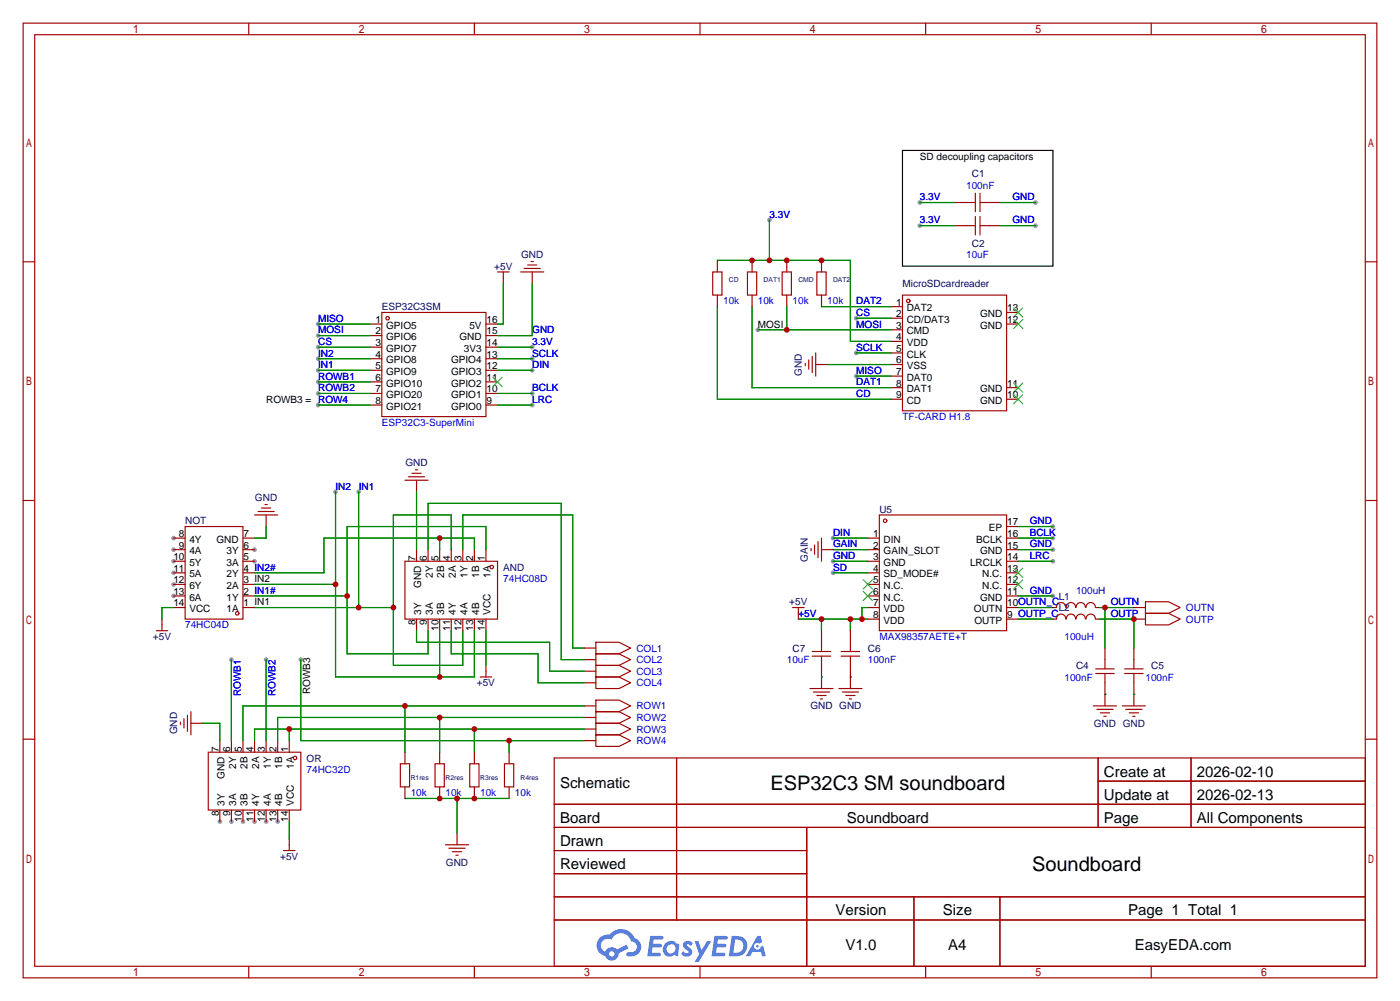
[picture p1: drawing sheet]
<svg xmlns="http://www.w3.org/2000/svg" width="307mm" height="220mm" viewBox="0 0 307 220" stroke-linecap="round" stroke-linejoin="round" font-family="sans-serif">
<g fill="#999">
<circle cx="55.9" cy="123.2" r=".51"/>
<circle cx="55.9" cy="120.6" r=".51"/>
<circle cx="38.1" cy="118.1" r=".51"/>
<circle cx="38.1" cy="120.6" r=".51"/>
<circle cx="38.1" cy="123.2" r=".51"/>
<circle cx="38.1" cy="125.7" r=".51"/>
<circle cx="38.1" cy="128.3" r=".51"/>
<circle cx="38.1" cy="130.8" r=".51"/>
<circle cx="48.3" cy="180.3" r=".51"/>
<circle cx="50.8" cy="180.3" r=".51"/>
<circle cx="53.3" cy="180.3" r=".51"/>
<circle cx="55.9" cy="180.3" r=".51"/>
<circle cx="58.4" cy="180.3" r=".51"/>
<circle cx="61" cy="180.3" r=".51"/>
<circle cx="69.8" cy="76.2" r=".51"/>
<circle cx="188" cy="77.5" r=".51"/>
<circle cx="168.9" cy="48.3" r=".51"/>
<circle cx="188" cy="82.5" r=".51"/>
<circle cx="69.8" cy="88.9" r=".51"/>
<circle cx="69.8" cy="86.4" r=".51"/>
<circle cx="69.8" cy="83.8" r=".51"/>
<circle cx="69.8" cy="81.3" r=".51"/>
<circle cx="78.7" cy="107.9" r=".51"/>
<circle cx="227.3" cy="49.5" r=".51"/>
<circle cx="201.9" cy="49.5" r=".51"/>
<circle cx="201.9" cy="44.4" r=".51"/>
<circle cx="227.3" cy="44.4" r=".51"/>
<circle cx="116.8" cy="88.9" r=".51"/>
<circle cx="116.8" cy="86.4" r=".51"/>
<circle cx="116.8" cy="81.3" r=".51"/>
<circle cx="166.4" cy="72.4" r=".51"/>
<circle cx="69.8" cy="71.1" r=".51"/>
<circle cx="188" cy="69.8" r=".51"/>
<circle cx="116.8" cy="76.2" r=".51"/>
<circle cx="116.8" cy="78.7" r=".51"/>
<circle cx="69.8" cy="73.7" r=".51"/>
<circle cx="231.1" cy="130.8" r=".51"/>
<circle cx="182.9" cy="123.2" r=".51"/>
<circle cx="231.1" cy="120.6" r=".51"/>
<circle cx="231.1" cy="123.2" r=".51"/>
<circle cx="231.1" cy="118.1" r=".51"/>
<circle cx="182.9" cy="125.7" r=".51"/>
<circle cx="182.9" cy="118.1" r=".51"/>
<circle cx="231.1" cy="115.6" r=".51"/>
<circle cx="66" cy="144.8" r=".51"/>
<circle cx="58.4" cy="144.8" r=".51"/>
<circle cx="50.8" cy="144.8" r=".51"/>
<circle cx="73.7" cy="107.9" r=".51"/>
<circle cx="69.8" cy="78.7" r=".51"/>
</g>
<g fill="none" stroke="#a10000" stroke-width=".25">
<path d="M5.1 5.1h297.2v209.5h-297.2zM7.6 7.6h292.1v204.5h-292.1zM54.6 5.1v2.5M104.1 5.1v2.5M153.7 5.1v2.5M203.2 5.1v2.5M252.7 5.1v2.5M5.1 57.5h2.5M299.7 57.5h2.6M5.1 109.9h2.5M299.7 109.9h2.6M5.1 162.2h2.5"/>
<path d="M121.7 166.4h178v45.7h-178zM121.7 176.5h178M148.5 166.4v35.5M241.1 166.4v15.2M241.1 171.4h58.6M261.5 166.4v15.2M299.7 162.2h2.6M121.7 181.6h178M121.7 186.7h55.4M121.7 196.8h178M121.7 191.8h55.4M177.1 181.6v30.5"/>
<path d="M200.6 196.8v15.3M219.5 196.8v15.3M54.6 212.1v2.5M104.1 212.1v2.5M121.7 201.9h178M153.7 212.1v2.5M203.2 212.1v2.5M252.7 212.1v2.5"/>
</g>
<g fill="#5487ff">
<path d="M150.2 206.8a1.3 1.3 0 0 1 1.9 .3l-.4 .6a.54 .54 0 0 0-.9-.3l.1 .3a1.28 1.28 0 0 1 .8 2 1.53 1.53 0 0 1-2.2-.3l.5-.6 .8 .4a.31 .31 0 0 0 .4-.2 .31 .31 0 0 0-.3-.4 1.12 1.12 0 0 1-.7-1.8z"/>
<path d="M152.5 206.6h.8l.7 2 1.2-2h.9l-2.7 4.5h-.9l1-1.6z"/>
<path d="M142.7 205.4h2.3a.46 .46 0 0 1 .5 .1 .46 .46 0 0 1 .1 .5l-.3 .2h-1.8l-.1 .9h1.6a.4 .4 0 0 1 .4 .5 .4 .4 0 0 1-.5 .3h-1.6l-.2 1.2h1.4a.46 .46 0 0 1 .5 .1 .46 .46 0 0 1 .1 .5l-.4 .2h-2.6z"/>
<path d="M156.8 205.4h2.3a.47 .47 0 0 1 .5 .1 .47 .47 0 0 1 .1 .5l-.3 .2h-1.8l-.1 .9h1.6a.4 .4 0 0 1 .4 .5 .4 .4 0 0 1-.4 .3h-1.7l-.2 1.2h1.4a.46 .46 0 0 1 .5 .1 .46 .46 0 0 1 .1 .5l-.4 .2h-2.6z"/>
<path d="M166.2 205.4h.8l.3 1.4-.6 .3a.75 .75 0 0 0-1.1 .3 .75 .75 0 0 0 .5 1.1 .75 .75 0 0 0 .9-.7l.5-.3 .6 2.4h-.8l-.3-1h-1.8l-.5 1h-1z"/>
<path d="M160.6 205.4l-.6 4.5h1.4a2.27 2.27 0 0 0 2.7-2.3 2.27 2.27 0 0 0-2.7-2.2zM161.4 206.2a1.5 1.5 0 0 1 1.8 1.5 1.5 1.5 0 0 1-1.9 1.4h-.3z"/>
<path d="M146.1 207.1a1.6 1.6 0 0 0-.4 2.2 1.6 1.6 0 0 0 2.3 .2l.8 .4 .3-2.5-.1-.2-.5-.1a1.58 1.58 0 0 0-2.4 0zM146.7 207.6a.98 .98 0 0 1 1.6 .4 .98 .98 0 0 1-1.1 1.3 .94 .94 0 0 1-.9-.7 .94 .94 0 0 1 .4-1z"/>
<path d="M131.7 205.8a2.37 2.37 0 0 0 1.1 4 1.54 1.54 0 0 0 1.8 1 1.54 1.54 0 0 0 1.2-1.6l2.2-1.1-.5-.7-2 1a1.57 1.57 0 0 0-2.7 .5 1.5 1.5 0 0 1-.7-2.1 1.5 1.5 0 0 1 2.2-.5 2.23 2.23 0 0 1 2.3-1.5 2.23 2.23 0 0 1 2 1.9 1.16 1.16 0 0 1 1.2 1.1 1.16 1.16 0 0 1-1.1 1.2h-.7a.47 .47 0 0 0-.5 .4 .47 .47 0 0 0 .4 .5 2.17 2.17 0 0 0 2.5-.9 2.17 2.17 0 0 0-.3-2.7l-.8-.4a3.2 3.2 0 0 0-5.5-.8l-1.1 .1zM133.7 209.4a.6 .6 0 0 1 1.2 0 .6 .6 0 0 1-1.2 0z"/>
<circle cx="166.3" cy="207.7" r=".28"/>
</g>
<g fill="none" stroke="#a10000" stroke-width=".25">
<path d="M109.2 59.7h2.6M110.5 59.7v2.5M114.3 59.7h5.1M115.1 58.9h3.5M115.8 58.2h2.1M116.6 57.4h.5M116.8 59.7v2.5M156.5 59.7h2v5.1h-2zM157.5 57.1v2.6M164.1 59.7h2v5.1h-2zM165.1 57.1v2.6M171.7 59.7h2v5.1h-2z"/>
<path d="M172.7 57.1v2.6M179.3 59.7h2.1v5.1h-2.1zM180.3 57.1v2.6M209.5 44.4h4.6M209.5 49.5h4.6M214.1 42.4v4.1M214.1 47.5v4.1M215.1 44.4h4.6M215.1 42.4v4.1M215.1 47.5v4.1M215.1 49.5h4.6M81.3 71.1h2.5"/>
<path d="M81.3 73.7h2.5M81.3 76.2h2.5M81.3 78.7h2.5M83.8 68.6h22.9v22.8h-22.9zM106.7 71.1h2.5M106.7 73.7h2.5M106.7 76.2h2.5M106.7 78.7h2.5M157.5 64.8v2.5M165.1 64.8v2.5M172.7 64.8v2.5M176.8 79.8v.5"/>
<path d="M177.5 79v2M178.3 78.2v3.6M179.1 77.5v5M180.3 64.8v2.5M195.6 77.5h2.5M195.6 74.9h2.5M195.6 72.4h2.5M195.6 69.8h2.5M195.6 67.3h2.5M198.1 64.8h22.9v25.4h-22.9zM221 68.6h2.5M221 71.1h2.5"/>
<path d="M81.3 81.3h2.5M81.3 83.8h2.5M81.3 86.4h2.5M81.3 88.9h2.5M106.7 81.3h2.5M106.7 83.8h2.5M106.7 86.4h2.5M106.7 88.9h2.5M179.1 80h2.5M195.6 85.1h2.5M195.6 87.6h2.5M195.6 82.5h2.5"/>
<path d="M195.6 80h2.5M221 85.1h2.5M221 87.6h2.5M38.1 118.1h2.5M40.6 115.6h12.7v20.3h-12.7zM53.3 118.1h2.6M55.9 113h5.1M56.6 112.3h3.6M57.4 111.5h2M58.2 110.7h.5M58.4 113v2.6M88.9 105.4h5.1"/>
<path d="M89.7 104.6h3.5M90.4 103.9h2.1M91.2 103.1h.5M91.4 105.4v2.5M178.8 119.6v2.1M179.6 118.9v3.5M180.3 118.1v5.1M190.5 118.1h2.5M193 113h28v25.4h-28zM221 118.1h2.5M221 115.6h2.5M34.3 138.4h2.5"/>
<path d="M35.6 135.9v2.5M38.1 133.3h2.5M38.1 130.8h2.5M38.1 128.3h2.5M38.1 125.7h2.5M38.1 123.2h2.5M38.1 120.6h2.5M53.3 133.3h2.6M53.3 130.8h2.6M53.3 128.3h2.6M53.3 125.7h2.6M53.3 123.2h2.6"/>
<path d="M53.3 120.6h2.6M88.9 123.2h20.3v12.7h-20.3zM91.4 120.6v2.6M91.4 135.9v2.5M94 120.6v2.6M94 135.9v2.5M96.5 120.6v2.6M96.5 135.9v2.5M99.1 120.6v2.6M99.1 135.9v2.5M101.6 120.6v2.6M101.6 135.9v2.5"/>
<path d="M104.1 120.6v2.6M104.1 135.9v2.5M106.7 120.6v2.6M106.7 135.9v2.5M174 133.3h2.5M175.3 133.3v2.6M178.1 120.4v.5M180.3 120.6h2.6M180.3 138.4v4.6M186.7 138.4v4.6M190.5 133.3h2.5M190.5 130.8h2.5"/>
<path d="M190.5 128.3h2.5M190.5 125.7h2.5M190.5 123.2h2.5M190.5 120.6h2.5M190.5 135.9h2.5M221 133.3h2.5M221 130.8h2.5M221 128.3h2.5M221 125.7h2.5M221 123.2h2.5M221 120.6h2.5M221 135.9h2.5"/>
<path d="M231.1 133.3h.8M231.1 135.9h.8M231.9 133.3a1.01 1.01 0 0 1 1-1 1.01 1.01 0 0 1 1.1 1M231.9 135.9a1.01 1.01 0 0 1 1-1.1 1.01 1.01 0 0 1 1.1 1.1M234.1 133.3a1.01 1.01 0 0 1 1-1 1.01 1.01 0 0 1 1 1M234.1 135.9a1.01 1.01 0 0 1 1-1.1 1.01 1.01 0 0 1 1 1.1M236.2 133.3a1.01 1.01 0 0 1 1-1 1.01 1.01 0 0 1 1.1 1M236.2 135.9a1.01 1.01 0 0 1 1-1.1 1.01 1.01 0 0 1 1.1 1.1M238.4 133.3a1.01 1.01 0 0 1 1-1 1.01 1.01 0 0 1 1.1 1M238.4 135.9a1.01 1.01 0 0 1 1-1.1 1.01 1.01 0 0 1 1.1 1.1M240.5 133.3h.8M240.5 135.9h.8"/>
<path d="M248.9 133.3h2.6M248.9 135.9h2.6M251.5 132.1h5l2.6 1.2-2.6 1.3h-5zM251.5 134.6h5l2.6 1.3-2.6 1.3h-5zM39.6 158.5v.5M40.4 157.7v2.1M41.1 157v3.5M41.9 158.7h2.5M41.9 156.2v5.1M105.4 148.6h2.5M106.7 146v2.6M128.3 142.2h2.5"/>
<path d="M128.3 144.8h2.5M128.3 147.3h2.5M128.3 149.9h2.5M128.3 154.9h2.5M128.3 157.5h2.5M130.8 141h5.1l2.5 1.2-2.5 1.3h-5.1zM130.8 143.5h5.1l2.5 1.3-2.5 1.2h-5.1zM130.8 146h5.1l2.5 1.3-2.5 1.3h-5.1zM130.8 148.6h5.1l2.5 1.3-2.5 1.2h-5.1zM130.8 158.7h5.1l2.5 1.3-2.5 1.3h-5.1zM130.8 156.2h5.1l2.5 1.3-2.5 1.2h-5.1zM130.8 153.7h5.1l2.5 1.2-2.5 1.3h-5.1z"/>
<path d="M177.8 151.1h5.1M178.3 143h4.1M178.3 144h4.1M178.6 151.9h3.5M179.3 152.7h2.1M180.1 153.4h.5M180.3 144v7.1M184.1 151.1h5.1M184.7 143h4M184.7 144h4M184.9 151.9h3.6M185.7 152.7h2"/>
<path d="M186.4 153.4h.5M186.7 144v7.1M240 154.9h5.1M240.5 146.8h4.1M240.5 147.8h4.1M240.8 155.7h3.5M241.6 156.5h2M242.3 157.2h.5M242.6 142.2v4.6M242.6 147.8v7.1M246.4 154.9h5.1M246.9 146.8h4.1"/>
<path d="M246.9 147.8h4.1M247.1 155.7h3.6M247.9 156.5h2M248.7 157.2h.5M248.9 142.2v4.6M248.9 147.8v7.1M45.7 165.1h20.3v12.7h-20.3zM48.3 162.6v2.5M48.3 177.8v2.5M50.8 162.6v2.5M50.8 177.8v2.5M53.3 162.6v2.5"/>
<path d="M53.3 177.8v2.5M55.9 162.6v2.5M55.9 177.8v2.5M58.4 162.6v2.5M58.4 177.8v2.5M61 162.6v2.5M61 177.8v2.5M63.5 162.6v2.5M63.5 177.8v2.5M87.9 167.6h2v5.1h-2zM88.9 165.1v2.5M88.9 172.7v2.6"/>
<path d="M95.5 167.6h2v5.1h-2zM96.5 165.1v2.5M96.5 172.7v2.6M103.1 167.6h2.1v5.1h-2.1zM104.1 165.1v2.5M104.1 172.7v2.6M110.7 167.6h2.1v5.1h-2.1zM111.8 165.1v2.5M111.8 172.7v2.6M128.3 160h2.5M128.3 162.6h2.5M130.8 161.3h5.1l2.5 1.3-2.5 1.2h-5.1z"/>
<path d="M62.2 186.7h2.6M63.5 184.1v2.6M97.8 185.4h5.1M98.6 186.2h3.5M99.3 186.9h2M100.1 187.7h.5M100.3 182.9v2.5"/>
<circle cx="85.1" cy="69.8" r=".38"/>
<circle cx="199.4" cy="66" r=".38"/>
<circle cx="194.3" cy="114.3" r=".38"/>
<circle cx="52.1" cy="134.6" r=".38"/>
<circle cx="107.9" cy="124.5" r=".38"/>
<circle cx="64.8" cy="166.4" r=".38"/>
</g>
<g fill="none" stroke="#3c3" stroke-width=".25">
<path d="M222.5 67.6l2 2M222.5 70.1l2 2M224.5 67.6l-2 2M224.5 70.1l-2 2M108.2 82.8l2 2M110.2 82.8l-2 2M222.5 84.1l2 2M222.5 86.6l2 2M224.5 84.1l-2 2M224.5 86.6l-2 2M189.5 127.3l2 2M189.5 129.8l2 2"/>
<path d="M191.5 127.3l-2 2M191.5 129.8l-2 2M222.5 127.3l2 2M222.5 124.7l2 2M224.5 127.3l-2 2M224.5 124.7l-2 2"/>
</g>
<g fill="none" stroke="#008700" stroke-width=".25">
<path d="M157.5 57.1h29.2v17.8h8.9M168.9 48.3v8.8M201.9 49.5h7.6M201.9 44.4h7.6M219.7 49.5h7.6M219.7 44.4h7.6M69.8 76.2h11.5M69.8 73.7h11.5M69.8 71.1h11.5M69.8 78.7h11.5M109.2 76.2h7.6M109.2 78.7h7.6"/>
<path d="M110.5 62.2v8.9h-1.3M116.8 62.2v11.5h-7.6M157.5 67.3v20.3h38.1M165.1 67.3v17.8h30.5M166.4 72.4h29.2M172.7 67.3v5.1M180.3 67.3h15.3M188 77.5h7.6M188 69.8h7.6M69.8 88.9h11.5M69.8 86.4h11.5M69.8 83.8h11.5"/>
<path d="M69.8 81.3h11.5M109.2 88.9h7.6M109.2 86.4h7.6M109.2 81.3h7.6M181.6 80h14M188 82.5h7.6M58.4 115.6v2.5h-2.5M73.7 107.9v40.7h30.4v-10.2M78.7 107.9v25.4M91.4 107.9v12.7M96.5 118.1v2.5M182.9 118.1h7.6"/>
<path d="M223.5 115.6h7.6M223.5 118.1h7.6M38.1 133.3h-2.5v2.6M55.9 133.3h30.5M55.9 130.8h20.3M55.9 128.3h17.8M91.4 138.4v2.6h29.2v6.3h7.7M94 120.6v-10.1h29.2v34.3h5.1M96.5 138.4v10.2M99.1 120.6v-7.6h-12.7v33h15.2v-7.6M99.1 138.4v5.1h19v6.4h10.2M101.6 120.6v-7.6h24.1v29.2h2.6"/>
<path d="M104.1 120.6v-2.5h-33v7.6h-15.2M106.7 120.6v-5h-30.5v27.9h17.8v-5.1M106.7 138.4v7.6M175.3 135.9h15.2M180.3 135.9v2.5M182.9 125.7h7.6M182.9 123.2h7.6M182.9 120.6h7.6M186.7 135.9v2.5M190.5 133.3h-1.3v2.6M223.5 133.3h7.6M223.5 130.8h7.6"/>
<path d="M223.5 135.9h7.6M223.5 123.2h7.6M223.5 120.6h7.6M241.3 133.3h7.6M241.3 135.9h7.6v6.3M242.6 133.3v8.9M44.4 158.7h3.9v3.9M50.8 144.8v17.8M58.4 144.8v17.8M66 144.8v17.8h62.3M88.9 154.9v10.2M96.5 157.5v7.6"/>
<path d="M128.3 157.5h-67.3v5.1M128.3 154.9h-75v7.7M180.3 148.6h.1M186.7 148.6h.1M242.6 152.4h.1M248.9 152.4h.1M63.5 160v2.6M88.9 175.3h22.9M100.3 175.3v7.6M104.1 160v5.1M111.8 162.6v2.5M128.3 160h-72.4v2.6"/>
<path d="M63.5 180.3v3.8"/>
</g>
<path d="M198.1 33h33v25.4h-33z" fill="none" stroke="#000" stroke-width=".25"/>
<g fill="#c00">
<circle cx="180.3" cy="57.1" r=".63"/>
<circle cx="172.7" cy="57.1" r=".63"/>
<circle cx="168.9" cy="57.1" r=".63"/>
<circle cx="165.1" cy="57.1" r=".63"/>
<circle cx="86.4" cy="133.3" r=".63"/>
<circle cx="78.7" cy="133.3" r=".63"/>
<circle cx="76.2" cy="130.8" r=".63"/>
<circle cx="96.5" cy="118.1" r=".63"/>
<circle cx="172.7" cy="72.4" r=".63"/>
<circle cx="189.2" cy="135.9" r=".63"/>
<circle cx="186.7" cy="135.9" r=".63"/>
<circle cx="180.3" cy="135.9" r=".63"/>
<circle cx="242.6" cy="133.3" r=".63"/>
<circle cx="248.9" cy="135.9" r=".63"/>
<circle cx="104.1" cy="175.3" r=".63"/>
<circle cx="100.3" cy="175.3" r=".63"/>
<circle cx="96.5" cy="175.3" r=".63"/>
<circle cx="111.8" cy="162.6" r=".63"/>
<circle cx="96.5" cy="157.5" r=".63"/>
<circle cx="104.1" cy="160" r=".63"/>
<circle cx="63.5" cy="160" r=".63"/>
<circle cx="88.9" cy="154.9" r=".63"/>
<circle cx="73.7" cy="128.3" r=".63"/>
<circle cx="96.5" cy="148.6" r=".63"/>
</g>
<g font-size="4.4">
<text x="169.1" y="173.3">ESP32C3 SM soundboard</text>
<text x="226.6" y="191.1">Soundboard</text>
</g>
<g font-size="3.3">
<text x="122.9" y="173">Schematic</text>
<text x="242.3" y="170.5">Create at</text>
<text x="262.7" y="170.5">2026-02-10</text>
<text x="242.3" y="175.5">Update at</text>
<text x="262.7" y="175.5">2026-02-13</text>
<text x="122.9" y="180.6">Board</text>
<text x="122.9" y="185.7">Drawn</text>
<text x="185.9" y="180.6">Soundboard</text>
<text x="242.3" y="180.6">Page</text>
<text x="262.7" y="180.6">All Components</text>
<text x="122.9" y="190.8">Reviewed</text>
<text x="183.4" y="200.9">Version</text>
<text x="207" y="200.9">Size</text>
<text x="247.6" y="200.9">Page 1 Total 1</text>
<text x="185.6" y="208.6">V1.0</text>
<text x="208.2" y="208.6">A4</text>
<text x="249.1" y="208.6">EasyEDA.com</text>
</g>
<g font-size="2.2">
<text x="201.9" y="35.1">SD decoupling capacitors</text>
<text x="82.5" y="70.9">1</text>
<text x="106.8" y="70.9">16</text>
<text x="166.4" y="71.9">MOSI</text>
<text x="196.8" y="69.6">2</text>
<text x="196.8" y="67.1">1</text>
<text x="199.1" y="70.9">CD/DAT3</text>
<text x="199.1" y="68.3">DAT2</text>
<text x="215.2" y="69.6">GND</text>
<text x="221.1" y="68.3">13</text>
<text x="221.1" y="70.9">12</text>
<text x="82.5" y="73.4">2</text>
<text x="82.5" y="75.9">3</text>
<text x="84.8" y="72.1">GPIO5</text>
<text x="84.8" y="74.7">GPIO6</text>
<text x="84.8" y="77.2">GPIO7</text>
<text x="100.9" y="74.7">GND</text>
<text x="101.8" y="77.2">3V3</text>
<text x="103" y="72.1">5V</text>
<text x="106.8" y="75.9">14</text>
<text x="106.8" y="73.4">15</text>
<text x="196.8" y="77.2">5</text>
<text x="196.8" y="74.7">4</text>
<text x="196.8" y="72.1">3</text>
<text x="199.1" y="75.9">VDD</text>
<text x="199.1" y="73.4">CMD</text>
<text x="215.2" y="72.1">GND</text>
<text x="82.5" y="78.5">4</text>
<text x="82.5" y="81">5</text>
<text x="82.5" y="83.6">6</text>
<text x="84.8" y="79.8">GPIO8</text>
<text x="84.8" y="82.3">GPIO9</text>
<text x="99" y="82.3">GPIO3</text>
<text x="99" y="79.8">GPIO4</text>
<text x="106.8" y="83.6">11</text>
<text x="106.8" y="81">12</text>
<text x="106.8" y="78.5">13</text>
<text x="196.8" y="82.3">7</text>
<text x="196.8" y="79.8">6</text>
<text x="199.1" y="83.6">DAT0</text>
<text x="199.1" y="81">VSS</text>
<text x="199.1" y="78.5">CLK</text>
<text x="58.4" y="88.4">ROWB3 = ROW4</text>
<text x="82.5" y="86.1">7</text>
<text x="82.5" y="88.6">8</text>
<text x="84.8" y="84.8">GPIO10</text>
<text x="84.8" y="87.4">GPIO20</text>
<text x="84.8" y="89.9">GPIO21</text>
<text x="99" y="89.9">GPIO0</text>
<text x="99" y="87.4">GPIO1</text>
<text x="99" y="84.8">GPIO2</text>
<text x="106.8" y="88.6">9</text>
<text x="106.8" y="86.1">10</text>
<text x="196.8" y="87.4">9</text>
<text x="196.8" y="84.8">8</text>
<text x="199.1" y="88.6">CD</text>
<text x="199.1" y="86.1">DAT1</text>
<text x="215.2" y="86.1">GND</text>
<text x="215.2" y="88.6">GND</text>
<text x="221.1" y="84.8">11</text>
<text x="221.1" y="87.4">10</text>
<text x="39.3" y="117.9">8</text>
<text x="41.6" y="119.1">4Y</text>
<text x="47.5" y="119.1">GND</text>
<text x="53.5" y="117.9">7</text>
<text x="191.7" y="117.9">1</text>
<text x="194" y="119.1">DIN</text>
<text x="214.3" y="119.1">BCLK</text>
<text x="217.1" y="116.6">EP</text>
<text x="221.1" y="117.9">16</text>
<text x="221.1" y="115.3">17</text>
<text x="38.1" y="122.9">10</text>
<text x="38.1" y="125.5">11</text>
<text x="39.3" y="120.4">9</text>
<text x="41.6" y="121.7">4A</text>
<text x="41.6" y="124.2">5Y</text>
<text x="49.7" y="124.2">3A</text>
<text x="49.7" y="121.7">3Y</text>
<text x="53.5" y="125.5">4 IN2#</text>
<text x="53.5" y="122.9">5</text>
<text x="53.5" y="120.4">6</text>
<text x="91.2" y="123.1" transform="rotate(-90 91.2 123.1)">7</text>
<text x="93.7" y="123.1" transform="rotate(-90 93.7 123.1)">6</text>
<text x="96.3" y="123.1" transform="rotate(-90 96.3 123.1)">5</text>
<text x="98.8" y="123.1" transform="rotate(-90 98.8 123.1)">4</text>
<text x="101.3" y="123.1" transform="rotate(-90 101.3 123.1)">3</text>
<text x="103.9" y="123.1" transform="rotate(-90 103.9 123.1)">2</text>
<text x="106.4" y="123.1" transform="rotate(-90 106.4 123.1)">1</text>
<text x="191.7" y="120.4">2</text>
<text x="191.7" y="122.9">3</text>
<text x="191.7" y="125.5">4</text>
<text x="194" y="121.7">GAIN_SLOT</text>
<text x="194" y="124.2">GND</text>
<text x="213" y="124.2">LRCLK</text>
<text x="215.2" y="121.7">GND</text>
<text x="221.1" y="125.5">13</text>
<text x="221.1" y="122.9">14</text>
<text x="221.1" y="120.4">15</text>
<text x="38.1" y="128">12</text>
<text x="38.1" y="130.6">13</text>
<text x="41.6" y="126.7">5A</text>
<text x="41.6" y="129.3">6Y</text>
<text x="41.6" y="131.8">6A</text>
<text x="49.7" y="131.8">1Y</text>
<text x="49.7" y="129.3">2A</text>
<text x="49.7" y="126.7">2Y</text>
<text x="53.5" y="130.6">2 IN1#</text>
<text x="53.5" y="128">3 IN2</text>
<text x="92.5" y="129" transform="rotate(-90 92.5 129)">GND</text>
<text x="95" y="126.8" transform="rotate(-90 95 126.8)">2Y</text>
<text x="97.5" y="126.8" transform="rotate(-90 97.5 126.8)">2B</text>
<text x="100.1" y="126.8" transform="rotate(-90 100.1 126.8)">2A</text>
<text x="102.6" y="126.8" transform="rotate(-90 102.6 126.8)">1Y</text>
<text x="105.2" y="126.8" transform="rotate(-90 105.2 126.8)">1B</text>
<text x="107.7" y="126.8" transform="rotate(-90 107.7 126.8)">1A</text>
<text x="191.7" y="128">5</text>
<text x="191.7" y="130.6">6</text>
<text x="194" y="126.7">SD_MODE#</text>
<text x="194" y="129.3">N.C.</text>
<text x="194" y="131.8">N.C.</text>
<text x="215.2" y="131.8">GND</text>
<text x="215.6" y="129.3">N.C.</text>
<text x="215.6" y="126.7">N.C.</text>
<text x="221.1" y="130.6">11</text>
<text x="221.1" y="128">12</text>
<text x="38.1" y="133.1">14</text>
<text x="41.6" y="134.4">VCC</text>
<text x="49.7" y="134.4">1A</text>
<text x="53.5" y="133.1">1 IN1</text>
<text x="91.2" y="137.2" transform="rotate(-90 91.2 137.2)">8</text>
<text x="92.5" y="135" transform="rotate(-90 92.5 135)">3Y</text>
<text x="93.7" y="137.2" transform="rotate(-90 93.7 137.2)">9</text>
<text x="95" y="135" transform="rotate(-90 95 135)">3A</text>
<text x="97.5" y="135" transform="rotate(-90 97.5 135)">3B</text>
<text x="100.1" y="135" transform="rotate(-90 100.1 135)">4Y</text>
<text x="102.6" y="135" transform="rotate(-90 102.6 135)">4A</text>
<text x="105.2" y="135" transform="rotate(-90 105.2 135)">4B</text>
<text x="107.7" y="135" transform="rotate(-90 107.7 135)">VCC</text>
<text x="191.7" y="133.1">7</text>
<text x="191.7" y="135.6">8</text>
<text x="194" y="134.4">VDD</text>
<text x="194" y="136.9">VDD</text>
<text x="213.8" y="134.4">OUTN</text>
<text x="213.9" y="136.9">OUTP</text>
<text x="221.1" y="135.6">9 OUTP_C</text>
<text x="221.1" y="133.1">10OUTN_C</text>
<text x="96.3" y="138.5" transform="rotate(-90 96.3 138.5)">10</text>
<text x="98.8" y="138.5" transform="rotate(-90 98.8 138.5)">11</text>
<text x="101.3" y="138.5" transform="rotate(-90 101.3 138.5)">12</text>
<text x="103.9" y="138.5" transform="rotate(-90 103.9 138.5)">13</text>
<text x="106.4" y="138.5" transform="rotate(-90 106.4 138.5)">14</text>
<text x="68.1" y="152.4" transform="rotate(-90 68.1 152.4)">ROWB3</text>
<text x="48" y="165" transform="rotate(-90 48 165)">7</text>
<text x="50.5" y="165" transform="rotate(-90 50.5 165)">6</text>
<text x="53.1" y="165" transform="rotate(-90 53.1 165)">5</text>
<text x="55.6" y="165" transform="rotate(-90 55.6 165)">4</text>
<text x="58.2" y="165" transform="rotate(-90 58.2 165)">3</text>
<text x="60.7" y="165" transform="rotate(-90 60.7 165)">2</text>
<text x="63.2" y="165" transform="rotate(-90 63.2 165)">1</text>
<text x="49.3" y="170.9" transform="rotate(-90 49.3 170.9)">GND</text>
<text x="51.8" y="168.7" transform="rotate(-90 51.8 168.7)">2Y</text>
<text x="54.4" y="168.7" transform="rotate(-90 54.4 168.7)">2B</text>
<text x="56.9" y="168.7" transform="rotate(-90 56.9 168.7)">2A</text>
<text x="59.4" y="168.7" transform="rotate(-90 59.4 168.7)">1Y</text>
<text x="62" y="168.7" transform="rotate(-90 62 168.7)">1B</text>
<text x="64.5" y="168.7" transform="rotate(-90 64.5 168.7)">1A</text>
<text x="48" y="179.2" transform="rotate(-90 48 179.2)">8</text>
<text x="49.3" y="176.9" transform="rotate(-90 49.3 176.9)">3Y</text>
<text x="50.5" y="179.2" transform="rotate(-90 50.5 179.2)">9</text>
<text x="51.8" y="176.9" transform="rotate(-90 51.8 176.9)">3A</text>
<text x="54.4" y="176.9" transform="rotate(-90 54.4 176.9)">3B</text>
<text x="56.9" y="176.9" transform="rotate(-90 56.9 176.9)">4Y</text>
<text x="59.4" y="176.9" transform="rotate(-90 59.4 176.9)">4A</text>
<text x="62" y="176.9" transform="rotate(-90 62 176.9)">4B</text>
<text x="64.5" y="176.9" transform="rotate(-90 64.5 176.9)">VCC</text>
<text x="53.1" y="180.4" transform="rotate(-90 53.1 180.4)">10</text>
<text x="55.6" y="180.4" transform="rotate(-90 55.6 180.4)">11</text>
<text x="58.2" y="180.4" transform="rotate(-90 58.2 180.4)">12</text>
<text x="60.7" y="180.4" transform="rotate(-90 60.7 180.4)">13</text>
<text x="63.2" y="180.4" transform="rotate(-90 63.2 180.4)">14</text>
</g>
<g font-size="2.2" fill="#00f">
<text x="212.1" y="41.4">100nF</text>
<text x="168.9" y="47.8">3.3V</text>
<text x="201.9" y="44">3.3V</text>
<text x="222.2" y="44">GND</text>
<text x="201.9" y="49">3.3V</text>
<text x="222.2" y="49">GND</text>
<text x="212.1" y="56.7">10uF</text>
<text x="69.8" y="70.6">MISO</text>
<text x="158.7" y="66.8">10k</text>
<text x="166.4" y="66.8">10k</text>
<text x="174" y="66.8">10k</text>
<text x="181.6" y="66.8">10k</text>
<text x="188" y="66.8">DAT2</text>
<text x="188" y="71.9">MOSI</text>
<text x="188" y="69.4">CS</text>
<text x="69.8" y="75.7">CS</text>
<text x="69.8" y="73.2">MOSI</text>
<text x="116.8" y="73.2">GND</text>
<text x="116.8" y="75.7">3.3V</text>
<text x="188" y="77">SCLK</text>
<text x="69.8" y="83.3">ROWB1</text>
<text x="69.8" y="80.8">IN1</text>
<text x="69.8" y="78.3">IN2</text>
<text x="116.8" y="80.8">DIN</text>
<text x="116.8" y="78.3">SCLK</text>
<text x="188" y="82.1">MISO</text>
<text x="69.8" y="85.9">ROWB2</text>
<text x="116.8" y="88.4">LRC</text>
<text x="116.8" y="85.9">BCLK</text>
<text x="188" y="84.6">DAT1</text>
<text x="188" y="87.1">CD</text>
<text x="83.8" y="93.5">ESP32C3-SuperMini</text>
<text x="198.1" y="92.2">TF-CARD H1.8</text>
<text x="73.7" y="107.5">IN2</text>
<text x="78.7" y="107.5">IN1</text>
<text x="182.9" y="117.6">DIN</text>
<text x="226.1" y="117.6">BCLK</text>
<text x="226.1" y="115.1">GND</text>
<text x="182.9" y="122.7">GND</text>
<text x="182.9" y="120.2">GAIN</text>
<text x="182.9" y="125.2">SD</text>
<text x="226.1" y="120.2">GND</text>
<text x="226.1" y="122.7">LRC</text>
<text x="110.5" y="127.8">74HC08D</text>
<text x="226.1" y="130.3">GND</text>
<text x="236.2" y="130.3">100uH</text>
<text x="40.6" y="137.9">74HC04D</text>
<text x="175.3" y="135.4">+5V</text>
<text x="243.8" y="132.9">OUTN</text>
<text x="243.8" y="135.4">OUTP</text>
<text x="260.3" y="134.1">OUTN</text>
<text x="260.3" y="136.7">OUTP</text>
<text x="139.7" y="143">COL1</text>
<text x="193" y="140.5">MAX98357AETE+T</text>
<text x="233.7" y="140.5">100uH</text>
<text x="139.7" y="145.6">COL2</text>
<text x="139.7" y="148.1">COL3</text>
<text x="172.7" y="145.6">10uF</text>
<text x="190.5" y="145.6">100nF</text>
<text x="233.7" y="149.4">100nF</text>
<text x="251.5" y="149.4">100nF</text>
<text x="52.9" y="152.8" transform="rotate(-90 52.9 152.8)">ROWB1</text>
<text x="60.5" y="152.8" transform="rotate(-90 60.5 152.8)">ROWB2</text>
<text x="139.7" y="150.6">COL4</text>
<text x="139.7" y="155.7">ROW1</text>
<text x="139.7" y="160.8">ROW3</text>
<text x="139.7" y="158.3">ROW2</text>
<text x="139.7" y="163.3">ROW4</text>
<text x="67.3" y="169.7">74HC32D</text>
<text x="90.2" y="174.8">10k</text>
<text x="97.8" y="174.8">10k</text>
<text x="105.4" y="174.8">10k</text>
<text x="113" y="174.8">10k</text>
</g>
<g font-size="2.2" fill="#000080">
<text x="213.4" y="38.9">C1</text>
<text x="108.5" y="59.2">+5V</text>
<text x="114.4" y="56.7">GND</text>
<text x="213.4" y="54.1">C2</text>
<text x="198.1" y="63">MicroSDcardreader</text>
<text x="83.8" y="68.1">ESP32C3SM</text>
<text x="176" y="82.5" transform="rotate(-90 176 82.5)">GND</text>
<text x="89" y="102.4">GND</text>
<text x="56" y="110">GND</text>
<text x="193" y="112.5">U5</text>
<text x="40.6" y="115.1">NOT</text>
<text x="110.5" y="125.2">AND</text>
<text x="177.3" y="123.3" transform="rotate(-90 177.3 123.3)">GAIN</text>
<text x="232.4" y="131.6">L1</text>
<text x="173.3" y="132.9">+5V</text>
<text x="232.4" y="134.1">L2</text>
<text x="33.6" y="140.5">+5V</text>
<text x="174" y="143">C7</text>
<text x="190.5" y="143">C6</text>
<text x="236.2" y="146.8">C4</text>
<text x="252.7" y="146.8">C5</text>
<text x="104.7" y="150.6">+5V</text>
<text x="177.9" y="155.7">GND GND</text>
<text x="38.9" y="161.2" transform="rotate(-90 38.9 161.2)">GND</text>
<text x="240.1" y="159.5">GND GND</text>
<text x="67.3" y="167.2">OR</text>
<text x="61.5" y="188.7">+5V</text>
<text x="97.9" y="190">GND</text>
</g>
<g font-size="1.5" fill="#000080">
<text x="160" y="61.9">CD</text>
<text x="167.6" y="61.9">DAT1</text>
<text x="175.3" y="61.9">CMD</text>
<text x="182.9" y="61.9">DAT2</text>
<text x="90.2" y="171.1">R1res</text>
<text x="97.8" y="171.1">R2res</text>
<text x="105.4" y="171.1">R3res</text>
<text x="114.3" y="171.1">R4res</text>
</g>
</svg>
